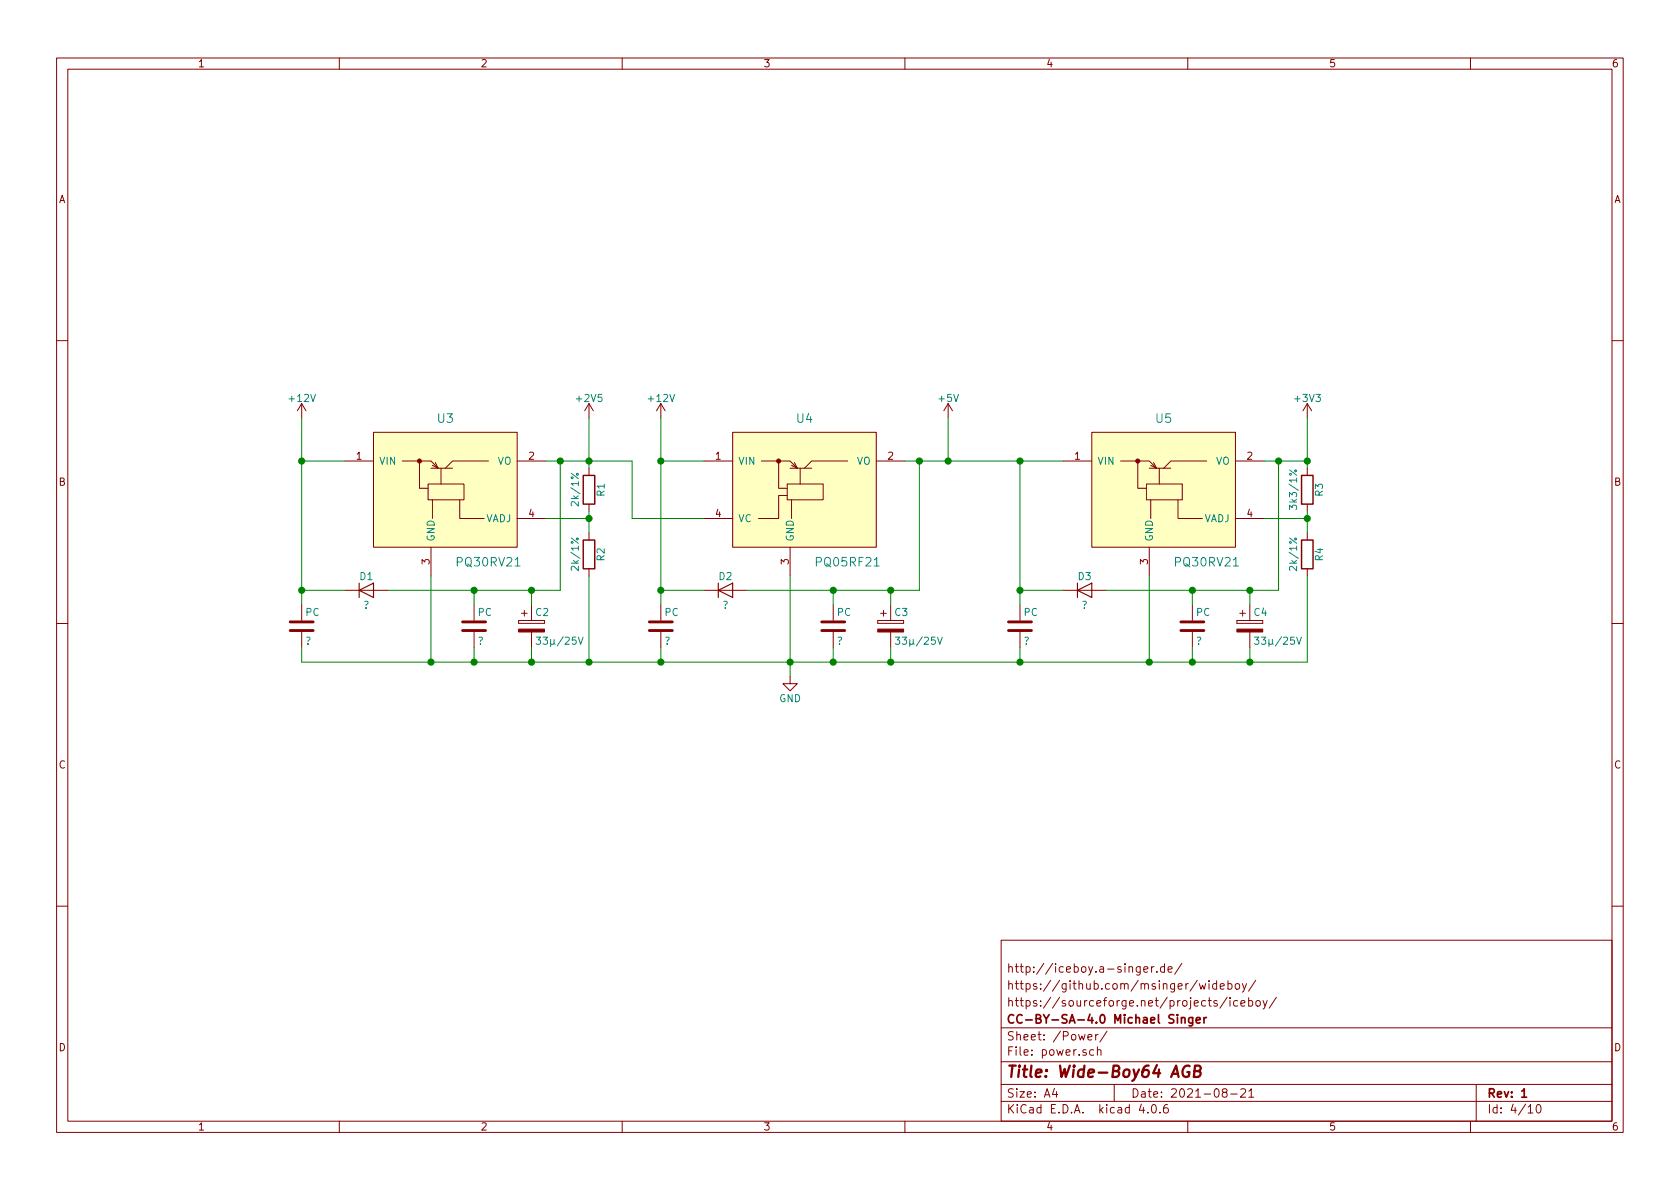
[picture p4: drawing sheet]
<svg xmlns="http://www.w3.org/2000/svg" width="297mm" height="210mm" viewBox="0 0 297 210" stroke-linecap="round" stroke-linejoin="round" font-family="sans-serif">
<g fill="none" stroke="#840000" stroke-width=".18">
<path d="M10 10.3h277v189.9h-277zM12 12.2h273v186.1h-273zM60 10.3v1.9M110 10.3v1.9M160 10.3v1.9M210 10.3v1.9M260 10.3v1.9M10 60.2h2M53.3 71.4l-.7 1.2M53.3 71.4v2.5M53.3 71.4l.8 1.2M66 76.4h25.4v20.4h-25.4z"/>
<path d="M104.1 71.4l-.7 1.2M104.1 71.4v2.5M104.1 71.4l.8 1.2M116.8 71.4l-.7 1.2M116.8 71.4v2.5M116.8 71.4l.8 1.2M129.5 76.4h25.4v20.4h-25.4zM167.6 71.4l-.7 1.2M167.6 71.4v2.5M167.6 71.4l.8 1.2M193 76.4h25.4v20.4h-25.4zM231.1 71.4l-.7 1.2"/>
<path d="M231.1 71.4v2.5M231.1 71.4l.8 1.2M285 60.2h2M61 81.5h5M71.1 81.5h5.1l1.3 1.3M74.2 81.5v4.9h1.5M75.7 85.6h6.3v2.8h-6.3zM76.2 82.8h3.8M76.2 96.8v5M76.5 88.4v3.3M77 81.8l.5 1-1-.5M78 82.8v2.8"/>
<path d="M81.3 88.4v3.3h4.3M86.4 81.5h-6.4l-1.3 1.3M91.4 81.5h5.1M91.4 91.7h5.1M104.1 82.8v1.3M104.1 89.1v1.3M104.1 94.2v1.3M124.5 81.5h5M124.5 91.7h5M134.6 81.5h5.1l1.3 1.3M137.7 81.5v4.9h1.5M139.2 85.6h6.3v2.8h-6.3z"/>
<path d="M139.2 87.6h-1.5v4.1h-3.6M139.7 82.8h3.8M139.7 96.8v5M140 88.4v3.3M140.5 81.8l.5 1-1-.5M141.5 82.8v2.8M149.9 81.5h-6.4l-1.3 1.3M154.9 81.5h5.1M188 81.5h5M198.1 81.5h5.1l1.3 1.3M201.2 81.5v4.9h1.5M202.7 85.6h6.3v2.8h-6.3z"/>
<path d="M203.2 82.8h3.8M203.2 96.8v5M203.5 88.4v3.3M204 81.8l.5 1-1-.5M205 82.8v2.8M208.3 88.4v3.3h4.3M213.4 81.5h-6.4l-1.3 1.3M218.4 81.5h5.1M218.4 91.7h5.1M231.1 82.8v1.3M231.1 89.1v1.3M231.1 94.2v1.3"/>
<path d="M10 110.3h2M53.3 106.9v2.8M53.3 111.8v2.7M61 104.4h7.6M83.8 106.9v2.8M83.8 111.8v2.7M91.7 109.7v.5zM91.7 110.2h4.6zM91.7 109.7h4.6zM92.2 108.5h1M92.7 107.9v1.1M94 106.9v2.8"/>
<path d="M94 111.8v2.7M96.3 109.7v.5zM104.1 100.6v1.2M116.8 106.9v2.8M116.8 111.8v2.7M124.5 104.4h7.6M139.7 119.6v1.3h1.3l-1.3 1.3-1.3-1.3h1.3M147.3 106.9v2.8M147.3 111.8v2.7M155.2 109.7v.5zM155.2 110.2h4.6zM155.2 109.7h4.6z"/>
<path d="M155.7 108.5h1M156.2 107.9v1.1M157.5 106.9v2.8M157.5 111.8v2.7M159.8 109.7v.5zM180.3 106.9v2.8M180.3 111.8v2.7M188 104.4h7.6M210.8 106.9v2.8M210.8 111.8v2.7M218.7 109.7v.5zM218.7 110.2h4.6z"/>
<path d="M218.7 109.7h4.6zM219.2 108.5h1M219.7 107.9v1.1M221 106.9v2.8M221 111.8v2.7M223.3 109.7v.5zM231.1 100.6v1.2M285 110.3h2M10 160.2h2M177 166.3h108v32h-108zM202.2 171.4l.7-.1v-.3l-.4-.1-.3 .2 .1 .8h.6M203.6 170.9v1"/>
<path d="M204 170.9l-.4 .3M204.5 171.8v.1M205.9 171l-.4-.1-.3 .3 .1 .6 .2 .1h.4M205.9 170.4v1.5M206.5 171.4l.7-.1v-.3l-.4-.1-.3 .2 .1 .8h.6M209 170.4l-1.3 1.9M212 173.9l.3 1 .3-.7 .3 .7 .3-1M213.8 173.4v.2M213.8 173.9v1M215.1 174l-.4-.1-.3 .3 .1 .6 .2 .1 .4-.1M215.1 173.4v1.5M215.2 177a.37 .37 0 0 0-.6 .1l.1 .3 .5 .1 .1 .1-.3 .3-.4-.1"/>
<path d="M215.7 174.4l.8-.1-.1-.3-.4-.1-.3 .2 .1 .7h.6M217 176.3l-1.3 2M217.1 174l.5-.1 .2 .3-.1 .6h-.6M217.1 173.4v1.5M217.5 176.4v.2M217.5 176.9v1M218.5 174.1l.2-.2 .4 .2 .1 .5-.2 .2-.3 .1-.2-.1zM218.8 177l-.4-.1-.3 .3 .1 .6 .2 .1 .4-.1M219.4 177.4l.7-.1v-.3l-.5-.1-.2 .2 .1 .7h.6M219.7 173.9l.3 1M220.4 173.9l-.5 1.4-.2 .1M220.8 177l.4-.1 .3 .3-.1 .6h-.6"/>
<path d="M220.8 176.4v1.5M222 173.3l-1.2 2M222.1 177.1l.2-.2 .5 .2v.5l-.1 .2-.4 .1-.2-.1zM223.3 176.9l.4 1M224.1 176.9l-.6 1.4-.2 .1M225.7 176.3l-1.3 2M285 160.2h2M60 198.3v1.9M110 198.3v1.9M160 198.3v1.9M177 194.8h108M177 191.8h108"/>
<path d="M177 187.8h108M177 181.8h108M186.4 192.5l-.3 1h.9M186.8 193v1M192.4 183.4l.7-.1-.1-.3-.4-.1-.2 .2v.7h.6M193.4 185.7l-.5-.1-.2 .3v.6l.2 .1 .5-.1M193.7 182.9v1M194 185.7l.2-.1 .4 .1 .1 .9M194 185.1v1.5M194.2 182.9l-.5 .3M195.7 182.3l-1.2 2M197 191.8v3"/>
<path d="M201.8 195.2l-.4 1.1h1M202.9 196.7v.1M203.8 195.4l.1-.1a.81 .81 0 0 1 .6 .6 .81 .81 0 0 1-.3 .8l-.1 .1a.8 .8 0 0 1-.6-.6 .8 .8 0 0 1 .3-.8zM205.1 196.7v.1M206.4 195.3a.59 .59 0 0 0-.7 .7l.1 .7 .2 .1 .5-.1 .1-.5-.2-.2-.4-.1-.3 .3M210 198.3v1.9M216.4 193.2l-.3-.3 .1-.2 .2-.2 .4 .1 .2 .2-.1 .2-.6 .2a.48 .48 0 0 0-.1 .7l.2 .1 .5-.1a.48 .48 0 0 0-.2-.7M217.6 193.5h1.1M219.4 192.7l.2-.2h.4l.2 .5-.9 1h.9M220.8 193l.4-.5v1.5M220.8 194h.9M260 198.3v1.9"/>
<path d="M261 191.8v6.5M270.2 195.8l.4-.5v1.5M270.2 196.8h.8M271.8 195.5l.2-.2a.81 .81 0 0 1 .5 .6 .81 .81 0 0 1-.2 .8l-.2 .1a.79 .79 0 0 1-.3-1.3z"/>
</g>
<path d="M208.2 179.4v.2M208.2 179.9v1M208.9 179.9v1M210.9 179.9l-.1 1.4-.2 .1h-.4M212.9 179.9v1M213.3 179.9l-.4 .3M208.9 180.1l.2-.2 .4 .1v.9M210.9 180l-.5-.1-.2 .3v.6l.2 .1 .5-.1M211.5 180.4l.7-.1v-.3l-.5-.1-.2 .2 .1 .7h.6M269.1 194h.8" fill="none" stroke="#840000" stroke-width=".3"/>
<path d="M210.3 188.5a1.05 1.05 0 0 0-1.1 .4 1.05 1.05 0 0 0 0 1.3 .67 .67 0 0 0 1 .1l.1-.7h-.4M211.2 189.4l.9-.1a.46 .46 0 0 0 .2-.5 .46 .46 0 0 0-.3-.4h-.7l-.2 2h.7a.53 .53 0 0 0 .5-.5 .53 .53 0 0 0-.4-.5" fill="none" stroke="#840000" stroke-width=".41"/>
<g fill="#ffffc2" stroke="#ffffc2" stroke-width=".18">
<path d="M66 76.4h25.4v20.4h-25.4z"/>
<path d="M193 76.4h25.4v20.4h-25.4z"/>
<path d="M129.5 76.4h25.4v20.4h-25.4z"/>
</g>
<g fill="#840000" stroke="#840000" stroke-width=".18">
<path d="M91.7 111.2h4.6v.6h-4.6z"/>
<path d="M155.2 111.2h4.6v.6h-4.6z"/>
<path d="M218.7 111.2h4.6v.6h-4.6z"/>
<circle cx="74.2" cy="81.5" r=".36"/>
<circle cx="201.2" cy="81.5" r=".36"/>
<circle cx="137.7" cy="81.5" r=".36"/>
</g>
<g fill="none" stroke="#008400" stroke-width=".18">
<path d="M53.3 73.9v33M104.1 73.9v8.9M116.8 73.9v33M167.6 73.9v7.6M231.1 73.9v8.9M53.3 81.5h7.7M96.5 81.5h15.3v10.2h12.7M96.5 91.7h7.6M99.1 81.5v22.9h-30.5M104.1 90.4v3.8M116.8 81.5h7.7M160 81.5h28"/>
<path d="M162.6 81.5v22.9h-30.5M180.3 81.5v25.4M223.5 81.5h7.6M223.5 91.7h7.6M226.1 81.5v22.9h-30.5M231.1 90.4v3.8M53.3 104.4h7.7M76.2 101.8v15.3M83.8 104.4v2.5M83.8 114.5v2.6M94 104.4v2.5M94 114.5v2.6"/>
<path d="M104.1 101.8v15.3M116.8 114.5v2.6M116.8 104.4h7.7M139.7 101.8v17.8M147.3 104.4v2.5M147.3 114.5v2.6M157.5 104.4v2.5M157.5 114.5v2.6M180.3 104.4h7.7M180.3 114.5v2.6M203.2 101.8v15.3M210.8 104.4v2.5"/>
<path d="M210.8 114.5v2.6M221 104.4v2.5M221 114.5v2.6M231.1 101.8v15.3h-177.8v-2.6"/>
</g>
<g fill="#008400" stroke="#008400" stroke-width=".25">
<circle cx="104.1" cy="81.5" r=".51"/>
<circle cx="139.7" cy="117.1" r=".51"/>
<circle cx="104.1" cy="91.7" r=".51"/>
<circle cx="53.3" cy="81.5" r=".51"/>
<circle cx="76.2" cy="117.1" r=".51"/>
<circle cx="104.1" cy="117.1" r=".51"/>
<circle cx="99.1" cy="81.5" r=".51"/>
<circle cx="94" cy="104.4" r=".51"/>
<circle cx="94" cy="117.1" r=".51"/>
<circle cx="83.8" cy="117.1" r=".51"/>
<circle cx="53.3" cy="104.4" r=".51"/>
<circle cx="83.8" cy="104.4" r=".51"/>
<circle cx="116.8" cy="81.5" r=".51"/>
<circle cx="116.8" cy="117.1" r=".51"/>
<circle cx="116.8" cy="104.4" r=".51"/>
<circle cx="162.6" cy="81.5" r=".51"/>
<circle cx="147.3" cy="104.4" r=".51"/>
<circle cx="157.5" cy="104.4" r=".51"/>
<circle cx="157.5" cy="117.1" r=".51"/>
<circle cx="147.3" cy="117.1" r=".51"/>
<circle cx="167.6" cy="81.5" r=".51"/>
<circle cx="231.1" cy="81.5" r=".51"/>
<circle cx="231.1" cy="91.7" r=".51"/>
<circle cx="180.3" cy="81.5" r=".51"/>
<circle cx="180.3" cy="117.1" r=".51"/>
<circle cx="180.3" cy="104.4" r=".51"/>
<circle cx="226.1" cy="81.5" r=".51"/>
<circle cx="221" cy="104.4" r=".51"/>
<circle cx="210.8" cy="104.4" r=".51"/>
<circle cx="203.2" cy="117.1" r=".51"/>
<circle cx="210.8" cy="117.1" r=".51"/>
<circle cx="221" cy="117.1" r=".51"/>
</g>
<path d="M103.1 84.1h2.1v5h-2.1zM103.1 95.5h2.1v5.1h-2.1zM230.1 84.1h2.1v5h-2.1zM230.1 95.5h2.1v5.1h-2.1z" fill="none" stroke="#840000" stroke-width=".25"/>
<path d="M51.3 111.5h4.1M51.3 110h4.1M81.8 111.5h4.1M81.8 110h4.1M114.8 111.5h4.1M114.8 110h4.1M145.3 111.5h4.1M145.3 110h4.1M178.3 111.5h4.1M178.3 110h4.1M208.8 111.5h4.1M208.8 110h4.1" fill="none" stroke="#840000" stroke-width=".51"/>
<path d="M228 83.1l1.3 .9M229 83.2l.1-.1 .2 .2-.2 .2-.2-.2zM94.8 112.7h.8l-.5 .5 .4 .1v.5l-.1 .1-.6-.1M102.3 112.7l.4 1.2 .4-1.2M158.3 112.7h.8l-.5 .5 .4 .1v.5l-.1 .1-.6-.1M165.8 112.7l.4 1.2 .4-1.2M221.8 112.7h.8l-.5 .5 .4 .1v.5l-.1 .1-.6-.1M229.3 112.7l.4 1.2 .4-1.2" fill="none" stroke="#008484" stroke-width=".18"/>
<path d="M63.5 104.4l2.5-1.3v2.6zM63.5 103.1v2.6M127 104.4l2.5-1.3v2.6zM127 103.1v2.6M190.5 104.4l2.5-1.3v2.6zM190.5 103.1v2.6" fill="none" stroke="#840000" stroke-width=".2"/>
<text font-size="2.8" fill="#840000" x="178" y="190.5">Title: Wide-Boy64 AGB</text>
<g font-size="2.1" fill="#008484">
<text x="77.4" y="74.8">U3</text>
<text x="140.9" y="74.8">U4</text>
<text x="204.4" y="74.8">U5</text>
<text x="81" y="100.2">PQ30RV21</text>
<text x="144.6" y="100.2">PQ05RF21</text>
<text x="208" y="100.2">PQ30RV21</text>
</g>
<g font-size="2.1" fill="#840000">
<text x="178" y="172">http://iceboy.a-singer.de/</text>
<text x="178" y="178">https://sourceforge.net/projects/iceboy/</text>
<text x="178" y="175">https://github.com/msinger/wideboy/</text>
<text x="178" y="184">Sheet: /Power/</text>
<text x="178" y="181">CC-BY-SA-4.0 Michael Singer</text>
<text x="178" y="186.7">File: power.sch</text>
<text x="178" y="196.9">KiCad E.D.A. kicad 4.0.6</text>
<text x="178" y="194.1">Size: A4</text>
<text x="200" y="194.1">Date: 2021-08-21</text>
<text x="263" y="194.1">Rev: 1</text>
<text x="263" y="196.9">Id: 4/10</text>
</g>
<g font-size="1.8" fill="#840000">
<text x="35" y="11.9">1</text>
<text x="85" y="11.9">2</text>
<text x="135" y="11.9">3</text>
<text x="185" y="11.9">4</text>
<text x="235" y="11.9">5</text>
<text x="285" y="11.9">6</text>
<text x="10.4" y="35.9">A</text>
<text x="285.4" y="35.9">A</text>
<text x="63" y="81.3">1</text>
<text x="93.5" y="81.3">2</text>
<text x="126.5" y="81.3">1</text>
<text x="157" y="81.3">2</text>
<text x="190" y="81.3">1</text>
<text x="220.5" y="81.3">2</text>
<text x="10.4" y="85.9">B</text>
<text x="285.4" y="85.9">B</text>
<text x="93.5" y="91.4">4</text>
<text x="126.5" y="91.4">4</text>
<text x="220.5" y="91.4">4</text>
<text x="75.9" y="99.8" transform="rotate(-90 75.9 99.8)">3</text>
<text x="139.4" y="99.8" transform="rotate(-90 139.4 99.8)">3</text>
<text x="202.9" y="99.8" transform="rotate(-90 202.9 99.8)">3</text>
<text x="10.4" y="135.9">C</text>
<text x="285.4" y="135.9">C</text>
<text x="10.4" y="185.9">D</text>
<text x="285.4" y="185.9">D</text>
<text x="35" y="199.9">1</text>
<text x="85" y="199.9">2</text>
<text x="135" y="199.9">3</text>
<text x="185" y="199.9">4</text>
<text x="235" y="199.9">5</text>
<text x="285" y="199.9">6</text>
</g>
<g font-size="1.8" fill="#008484">
<text x="51.3" y="71.1">+12V</text>
<text x="102.1" y="71.1">+2V5</text>
<text x="114.8" y="71.1">+12V</text>
<text x="166" y="71.1">+5V</text>
<text x="229.1" y="71.1">+3V3</text>
<text x="67.1" y="82.2">VIN</text>
<text x="87.9" y="82.2">VO</text>
<text x="130.6" y="82.2">VIN</text>
<text x="151.4" y="82.2">VO</text>
<text x="194.1" y="82.2">VIN</text>
<text x="214.9" y="82.2">VO</text>
<text x="102.3" y="89.1" transform="rotate(-90 102.3 89.1)">2k/1%</text>
<text x="106.9" y="87.7" transform="rotate(-90 106.9 87.7)">R1</text>
<text x="229.3" y="89.6" transform="rotate(-90 229.3 89.6)">3k3/1%</text>
<text x="233.9" y="87.7" transform="rotate(-90 233.9 87.7)">R3</text>
<text x="76.8" y="95.8" transform="rotate(-90 76.8 95.8)">GND</text>
<text x="85.7" y="92.3">VADJ</text>
<text x="130.6" y="92.3">VC</text>
<text x="140.3" y="95.8" transform="rotate(-90 140.3 95.8)">GND</text>
<text x="203.8" y="95.8" transform="rotate(-90 203.8 95.8)">GND</text>
<text x="212.7" y="92.3">VADJ</text>
<text x="102.3" y="100.5" transform="rotate(-90 102.3 100.5)">2k/1%</text>
<text x="106.9" y="99.2" transform="rotate(-90 106.9 99.2)">R2</text>
<text x="229.3" y="100.5" transform="rotate(-90 229.3 100.5)">2k/1%</text>
<text x="233.9" y="99.2" transform="rotate(-90 233.9 99.2)">R4</text>
<text x="63.7" y="102.6">D1</text>
<text x="64.2" y="107.6">?</text>
<text x="127.2" y="102.6">D2</text>
<text x="127.7" y="107.6">?</text>
<text x="190.7" y="102.6">D3</text>
<text x="191.2" y="107.6">?</text>
<text x="54" y="114">?</text>
<text x="54" y="108.9">PC</text>
<text x="84.5" y="114">?</text>
<text x="84.5" y="108.9">PC</text>
<text x="94.7" y="108.9">C2</text>
<text x="95.6" y="114">33µ/25V</text>
<text x="117.5" y="114">?</text>
<text x="117.5" y="108.9">PC</text>
<text x="148" y="114">?</text>
<text x="148" y="108.9">PC</text>
<text x="158.2" y="108.9">C3</text>
<text x="159.1" y="114">33µ/25V</text>
<text x="181" y="114">?</text>
<text x="181" y="108.9">PC</text>
<text x="211.5" y="114">?</text>
<text x="211.5" y="108.9">PC</text>
<text x="221.7" y="108.9">C4</text>
<text x="222.6" y="114">33µ/25V</text>
<text x="137.7" y="124.1">GND</text>
</g>
</svg>
